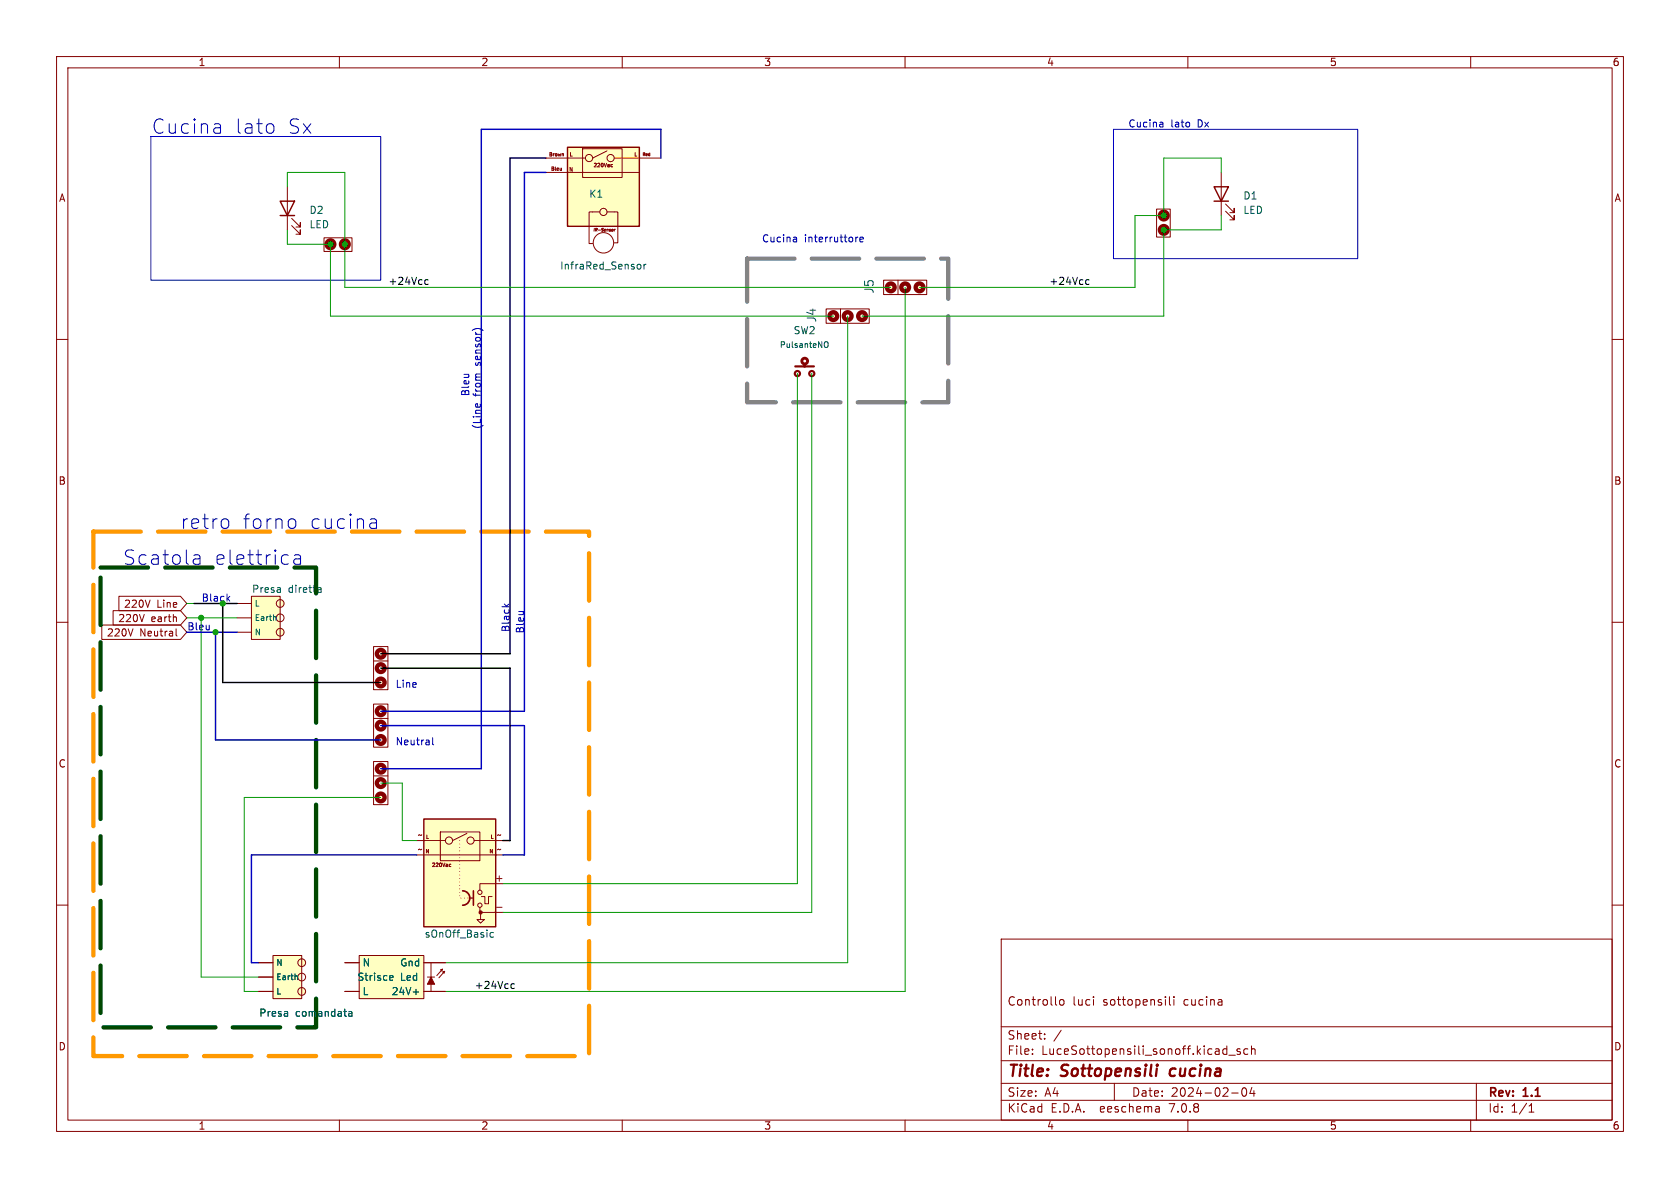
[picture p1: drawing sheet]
<svg xmlns="http://www.w3.org/2000/svg" width="297mm" height="210mm" viewBox="0 0 297 210" stroke-linecap="round" stroke-linejoin="round" font-family="sans-serif">
<g fill="none" stroke="#840000" stroke-width=".18">
<path d="M10 10h277v190h-277zM12 12h273v186h-273zM60 10v2M110 10v2M160 10v2M210 10v2M260 10v2M50.8 33v7.6M51.6 39.9l1.5 1.5v-.8v.8h-.8M51.6 38.6l1.5 1.5v-.7v.7h-.8M96.5 30.5h16.5M96.5 27.9h7"/>
<path d="M99.3 29.7v.4M99.3 30.1h-.2M99.5 27.2l.1 .1v.3M103 26.3h7v5.1h-7zM106 37.5h-1.9v5.6h.7M107.3 37.5h1.9v5.4h-.6M107.3 26.7l-2.5 1.2M108.1 29.5h.2M108.1 29.1h.2M113 27.9h3.8M114 27.1l-.3-.1v.5M114.9 27v.5"/>
<path d="M204.5 37h2.4v4.9h-2.4zM215.9 30.5v7.6M216.7 37.3l1.5 1.6v-.8v.8h-.8M216.7 36.1l1.5 1.5v-.8v.8h-.8M10 60h2M57.3 42h4.9v2.5h-4.9zM108.4 40.6h-.2M108.4 40.6h.1M108.4 40.6v.2h-.2M108.6 40.5v.4M108.8 40.5l-.2 .1M146 54.6h7.7v2.6h-7.7z"/>
<path d="M148.6 54.6v2.6M156.2 49.5h7.6v2.6h-7.6zM158.7 49.5v2.6M285 60h2M141 66h.1M143.5 66h.1M10 110h2M18 110.5h13.9l1.1 1.3-1.1 1.2h-13.9zM20 107.9h11.9l1.1 1.3-1.1 1.3h-11.9zM21 105.4h10.9l1.1 1.3-1.1 1.3h-10.9zM31.1 111.2v1l.2 .2M41.9 109.2h2.5"/>
<path d="M41.9 106.7h2.5M41.9 111.8h2.5M44.4 105.4h5.1v7.6h-5.1zM66 114.3h2.6v7.6h-2.6zM66 116.8h2.6M285 110h2M66 134.6h2.6v7.6h-2.6zM66 124.5h2.6v7.6h-2.6zM66 137.2h2.6M66 127h2.6M10 160h2M74.9 148.6h3.8"/>
<path d="M75.1 151.1h12.7M77.9 147.1h6.9v5h-6.9zM79.5 153.2h.2M79.5 152.8h.2M82.5 147.3l-2.5 1.3M83.1 158.8h.6M83.8 148.6h3.8M85.1 158.5h.6v1.3h.7v-1.3h.6M87.6 156.2h-2.8v1.2M285 160h2M45.7 172.7h2.6M45.7 175.3h2.6"/>
<path d="M45.7 170.2h2.6M48.3 168.9h5v7.6h-5zM61 175.3h2.5M61 170.2h2.5M63.5 168.9h11.4v7.6h-11.4zM74.9 175.3h3.8M74.9 170.2h3.8M75.6 172.7h1.2M76.2 170.2v2.5M76.2 174v1.3M77.9 171.5l.3-.2-1 1.2M78.2 171.8l.4-.1-1 1.1"/>
<path d="M78.2 171.3l-.1 .4M78.6 171.7l-.1 .4M84.3 162.6h1.3l-.6 .6zM84.8 160.4v.9h4.1M85 161.3v1.3M177 166h108v32h-108zM187.4 176.8l.2-.1 .4 .1 .1 .6-.1 .2-.4 .1-.2-.1zM193.3 176.2v.1M193.3 176.7v1M206 176.2v.1M206.7 176.2v1.3l.3 .2M207.5 176.2v.1"/>
<path d="M207.5 176.7v1M60 198v2M110 198v2M160 198v2M177 194.5h108M177 191.5h108M177 187.5h108M177 181.5h108M182.5 186.3v.1M182.5 185.5v.1M184.7 183.6v.1M184.7 182.8v.1"/>
<path d="M187.6 182.1l-1.3 2M197 191.5v3M204.9 195.7l.1 .9M205 196.5l-.2 .1M205 196h-.2M210 198v2M216.5 185.4l.4 .1M216.9 184.9v1.5M216.9 186.3l-.4 .1M217.2 186.5h1.2M217.7 193.2h1.2M219.2 185.5l-.3-.1-.2 .2v.2l.5 .2v.3h-.5"/>
<path d="M219.7 192.4l.2-.1a.81 .81 0 0 1 .6 .6 .81 .81 0 0 1-.3 .8l-.2 .1a.81 .81 0 0 1-.3-1.4zM220.6 185.5l-.4-.1-.3 .3v.4l.1 .2h.6M221.2 185.5l.3-.1 .3 .1 .1 .9M221.2 184.9v1.5M221.3 192.2l-.3 1.1h.9M221.7 192.8v1M260 198v2M261 191.5v6.5M270.3 196.6h.9M270.3 195.5l.4-.4v1.5"/>
<circle cx="104.1" cy="27.9" r=".63"/>
<circle cx="106.7" cy="37.5" r=".63"/>
<circle cx="107.9" cy="27.9" r=".63"/>
<circle cx="106.7" cy="42.9" r="1.8"/>
<circle cx="49.5" cy="106.7" r=".69"/>
<circle cx="49.5" cy="109.2" r=".69"/>
<circle cx="49.5" cy="111.8" r=".69"/>
<circle cx="79.4" cy="148.6" r=".63"/>
<circle cx="83.2" cy="148.6" r=".63"/>
<circle cx="84.8" cy="157.7" r=".38"/>
<circle cx="53.3" cy="172.7" r=".69"/>
<circle cx="53.3" cy="170.2" r=".69"/>
<circle cx="53.3" cy="175.3" r=".69"/>
<circle cx="84.8" cy="160" r=".38"/>
</g>
<path d="M207 189.1l-.2 .7 .3 .4" fill="none" stroke="#840000" stroke-width=".4"/>
<g fill="#ffffc2" stroke="#ffffc2" stroke-width=".18">
<path d="M74.9 144.8h12.7v19h-12.7z"/>
<path d="M63.5 168.9h11.4v7.6h-11.4z"/>
<path d="M48.3 168.9h5v7.6h-5z"/>
<path d="M100.3 26h12.7v14h-12.7z"/>
<path d="M44.4 105.4h5.1v7.6h-5.1z"/>
<circle cx="67.3" cy="120.6" r=".69"/>
<circle cx="67.3" cy="115.6" r=".69"/>
<circle cx="67.3" cy="141" r=".69"/>
<circle cx="67.3" cy="135.9" r=".69"/>
<circle cx="152.4" cy="55.9" r=".69"/>
<circle cx="147.3" cy="55.9" r=".69"/>
<circle cx="205.7" cy="38.1" r=".69"/>
<circle cx="162.6" cy="50.8" r=".69"/>
<circle cx="157.5" cy="50.8" r=".69"/>
<circle cx="53.3" cy="170.2" r=".69"/>
<circle cx="53.3" cy="175.3" r=".69"/>
<circle cx="67.3" cy="130.8" r=".69"/>
<circle cx="67.3" cy="125.7" r=".69"/>
<circle cx="58.4" cy="43.2" r=".69"/>
<circle cx="49.5" cy="111.8" r=".69"/>
<circle cx="49.5" cy="106.7" r=".69"/>
</g>
<g fill="none" stroke="#840000" stroke-width=".76">
<circle cx="205.7" cy="38.1" r=".69"/>
<circle cx="58.4" cy="43.2" r=".69"/>
<circle cx="61" cy="43.2" r=".69"/>
<circle cx="147.3" cy="55.9" r=".69"/>
<circle cx="149.9" cy="55.9" r=".69"/>
<circle cx="152.4" cy="55.9" r=".69"/>
<circle cx="157.5" cy="50.8" r=".69"/>
<circle cx="160" cy="50.8" r=".69"/>
<circle cx="162.6" cy="50.8" r=".69"/>
<circle cx="205.7" cy="40.6" r=".69"/>
<circle cx="67.3" cy="115.6" r=".69"/>
<circle cx="67.3" cy="118.1" r=".69"/>
<circle cx="67.3" cy="135.9" r=".69"/>
<circle cx="67.3" cy="138.4" r=".69"/>
<circle cx="67.3" cy="130.8" r=".69"/>
<circle cx="67.3" cy="128.3" r=".69"/>
<circle cx="67.3" cy="120.6" r=".69"/>
<circle cx="67.3" cy="125.7" r=".69"/>
<circle cx="67.3" cy="141" r=".69"/>
</g>
<g fill="none" stroke="#840000" stroke-width=".38">
<path d="M140.6 64.8h3.3"/>
<circle cx="141" cy="66" r=".46"/>
<circle cx="143.5" cy="66" r=".46"/>
</g>
<g fill="none" stroke="#840000" stroke-width=".51">
<path d="M142.2 64.4v.4"/>
<circle cx="142.3" cy="63.8" r=".51"/>
</g>
<g fill="none" stroke="#006464" stroke-width=".18">
<path d="M112.9 46.7l.3 .1 .1 .2-.1 .4-.3 .2M113.8 46.7v.9M114.2 46.7l-.4 .3M145.8 60.6l.2-.2a.34 .34 0 0 1 .4 .3v.4a.34 .34 0 0 1-.2 .3 .34 .34 0 0 1-.4-.1M48.7 109.1l.1 .6M56.4 103.9h.2l.2 .2v.6M56.8 104.7h-.4M56.8 104.2h-.4M52.5 172.6l.1 .6M61.7 178.9h.5v.7M62.2 179.1l-.4 .1-.2 .1 .2 .3h.4M68.9 173.2h.5"/>
<path d="M68.9 172.5h.4l.2 .3-.6 .1M73.1 175.4h.9M87.2 164.9l-.3-.1-.3 .3 .2 .5h.4"/>
</g>
<path d="M49.5 35.6h2.6l-1.3 2.5zM49.5 38.1h2.6M100.3 26h12.7v14h-12.7zM214.6 33h2.6l-1.3 2.6zM214.6 35.6h2.6M74.9 144.8h12.7v19h-12.7z" fill="none" stroke="#840000" stroke-width=".25"/>
<path d="M81.8 157.5a1.27 1.27 0 0 1 1.3 1.3 1.27 1.27 0 0 1-1.3 1.2M83.7 157.5v2.5" fill="none" stroke="#840000" stroke-width=".3"/>
<g fill="#840000" stroke="#840000" stroke-width=".18">
<path d="M76.2 172.7l.6 1.3h-1.2z"/>
<circle cx="85" cy="161.3" r=".28"/>
</g>
<path d="M81.3 148.6v10.2h2.5" fill="none" stroke="#840000" stroke-width=".18" stroke-dasharray="0 .6"/>
<path d="M87.8 160.4h.9" fill="none" stroke="#a90000" stroke-width=".18"/>
<path d="M108.6 27.9h4.4" fill="none" stroke="#f00" stroke-width=".18"/>
<path d="M75.1 50l.2 .3 .4-.1M75.7 49.5l-.4-.1-.2 .3M191.9 50l.3 .3 .3-.1M192.5 49.5l-.3-.1-.3 .3M90.3 174.5l.3 .2h.3M90.9 174l-.3-.1-.3 .2" fill="none" stroke="#0f0f0f" stroke-width=".18"/>
<g fill="none" stroke="#0000c2" stroke-width=".18">
<path d="M26.7 24.1h40.6v25.4h-40.6zM38.6 21.9l.4 .3v1.4M39 23.4l-.3 .2M39 22.5l-.3 .1M48.2 22l.2 .4v.7l-.2 .3M196.8 22.9h43.2v22.8h-43.2zM205.4 21.6l.2 .2v.6M205.6 22.4h-.4M205.6 21.9l-.4 .1M83.8 58.2l.5-.1 .7 .1M140.6 41.9l.2 .2v.7M140.8 42.7l-.4 .1"/>
<path d="M140.8 42.2l-.4 .1M151.7 41.9l-.4 .3M152 42.3l.6-.1v-.2l-.4-.1-.2 .2 .1 .6h.5M82.2 69.3v.4M82.9 69.3v.4h-1.3v-.4M84.1 71.6l.3-.2 .1 .6M84.9 71.4v.2M34.5 98.1h.5l.4 .3v1.4M35.4 99.6l-.9 .2M35.4 98.7l-.9 .1M40 91.7l.4 .5v.7l-.4 .5M51.8 91.7l.5 .5v.7l-.5 .5"/>
<path d="M52 98.2l.3-.1 .7 .1 .1 .2v1.4M53.1 98.7l-.8 .1a.5 .5 0 0 0-.4 .5 .5 .5 0 0 0 .4 .5l.8-.2M65.7 91.7l.7 .1 .2 .3v1.3M66.6 93.3l-.9 .1M66.6 92.3l-.9 .1M40.3 105.8l.3 .5M40.6 105.4l-.5 .5M89.2 106.8l.4 .5M90 106.8l-.5 .3M76.5 130.4v1.1l.2 .2"/>
</g>
<path d="M132.1 45.7h35.5v25.4h-35.5v-25.4" fill="none" stroke="#848484" stroke-width=".76" stroke-dasharray="8.4 3"/>
<path d="M17.8 100.3h38.1v81.3h-38.1v-81.3" fill="none" stroke="#004800" stroke-width=".76" stroke-dasharray="8.4 3"/>
<path d="M16.5 94h87.6v92.7h-87.6v-92.7" fill="none" stroke="#f90" stroke-width=".76" stroke-dasharray="8.4 3"/>
<path d="M96.5 30.5h-3.8v95.2h-25.4M116.8 27.9v-5h-31.7v113h-17.8M33 111.8h8.9M38.1 111.8v19h29.2M67.3 128.3h25.4v22.8h-3.8M73.7 151.1h-29.3v19.1h1.3" fill="none" stroke="#0000c2" stroke-width=".25"/>
<g fill="none" stroke="#009600" stroke-width=".18">
<path d="M50.8 33v-2.5h10.2v20.3h96.5M215.9 30.5v-2.6h-10.2v10.2h-5v12.7h-38.1M215.9 38.1v2.5h-10.2v15.3h-53.3M50.8 40.6v2.6h7.6v12.7h88.9M149.9 55.9v114.3h-71.2M160 50.8v124.5h-81.3M141 66v90.2h-52.1M143.5 66v95.3h-54.6M33 109.2h8.9M33 106.7h1.3M35.6 109.2v63.5h10.1M67.3 138.4h3.8v10.2h2.6"/>
<path d="M67.3 141h-24.1v34.3h2.5"/>
</g>
<path d="M96.5 27.9h-6.3v87.7h-22.9M34.3 106.7h7.6M39.4 106.7v14h27.9M67.3 118.1h22.9v30.5h-1.3" fill="none" stroke="#000" stroke-width=".25"/>
<g fill="#009600" stroke="#009600" stroke-width=".18">
<circle cx="39.4" cy="106.7" r=".46"/>
<circle cx="38.1" cy="111.8" r=".46"/>
<circle cx="35.6" cy="109.2" r=".46"/>
<circle cx="58.4" cy="43.2" r=".46"/>
<circle cx="61" cy="43.2" r=".46"/>
<circle cx="205.7" cy="40.6" r=".46"/>
<circle cx="205.7" cy="38.1" r=".46"/>
</g>
<g font-size="3.5" fill="#0000c2">
<text x="26.7" y="23.9">Cucina</text>
<text x="41.4" y="23.9">lato</text>
<text x="50.6" y="23.9">Sx</text>
<text x="31.7" y="93.7">retro</text>
<text x="42.7" y="93.7">forno</text>
<text x="54.5" y="93.7">cucina</text>
<text x="21.6" y="100.1">Scatola</text>
<text x="37.7" y="100.1">elettrica</text>
</g>
<g font-size="2.8" fill="#840000">
<text x="178" y="190.9">Title:</text>
<text x="187.7" y="190.9">Sottopensili</text>
<text x="207.7" y="190.9">cucina</text>
</g>
<g font-size="2.1" fill="#006464">
<text x="154.7" y="52" transform="rotate(-90 154.7 52)">J5</text>
<text x="144.5" y="57.1" transform="rotate(-90 144.5 57.1)">J4</text>
</g>
<g font-size="2.1" fill="#840000">
<text x="178" y="178">Controllo</text>
<text x="189.6" y="178">luci</text>
<text x="195" y="178">sottopensili</text>
<text x="209.4" y="178">cucina</text>
<text x="178" y="184">Sheet:</text>
<text x="178" y="186.7">File:</text>
<text x="184.1" y="186.7">LuceSottopensili_sonoff.kicad_sch</text>
<text x="178" y="196.9">KiCad</text>
<text x="178" y="194.1">Size:</text>
<text x="184.7" y="194.1">A4</text>
<text x="185.7" y="196.9">E.D.A.</text>
<text x="194.6" y="196.9">eeschema</text>
<text x="200" y="194.1">Date:</text>
<text x="207" y="196.9">7.0.8</text>
<text x="207" y="194.1">2024-02-04</text>
<text x="263" y="194.3">Rev:</text>
<text x="263" y="196.9">Id:</text>
<text x="267.1" y="196.9">1/1</text>
<text x="269.4" y="194.3">1.1</text>
</g>
<g font-size="1.8" fill="#840000">
<text x="35" y="11.9">1</text>
<text x="85" y="11.9">2</text>
<text x="135" y="11.9">3</text>
<text x="185" y="11.9">4</text>
<text x="235" y="11.9">5</text>
<text x="285" y="11.9">6</text>
<text x="10.3" y="35.9">A</text>
<text x="285.3" y="35.9">A</text>
<text x="10.3" y="85.9">B</text>
<text x="285.3" y="85.9">B</text>
<text x="21.8" y="107.6">220V</text>
<text x="27.7" y="107.6">Line</text>
<text x="18.8" y="112.7">220V</text>
<text x="20.8" y="110.2">220V</text>
<text x="24.7" y="112.7">Neutral</text>
<text x="26.7" y="110.2">earth</text>
<text x="10.3" y="135.9">C</text>
<text x="285.3" y="135.9">C</text>
<text x="10.3" y="185.9">D</text>
<text x="285.3" y="185.9">D</text>
<text x="35" y="199.9">1</text>
<text x="85" y="199.9">2</text>
<text x="135" y="199.9">3</text>
<text x="185" y="199.9">4</text>
<text x="235" y="199.9">5</text>
<text x="285" y="199.9">6</text>
</g>
<g font-size="1.8" fill="#0000c2">
<text x="199.4" y="22.6">Cucina</text>
<text x="207" y="22.6">lato</text>
<text x="211.8" y="22.6">Dx</text>
<text x="134.6" y="42.9">Cucina</text>
<text x="142.2" y="42.9">interruttore</text>
<text x="85.1" y="64.5" transform="rotate(-90 85.1 64.5)">sensor)</text>
<text x="83" y="68.9" transform="rotate(-90 83 68.9)">Bleu</text>
<text x="85.1" y="70.1" transform="rotate(-90 85.1 70.1)">from</text>
<text x="85.1" y="76" transform="rotate(-90 85.1 76)">(Line</text>
<text x="35.6" y="106.4">Black</text>
<text x="33" y="111.5">Bleu</text>
<text x="90.2" y="111.8" transform="rotate(-90 90.2 111.8)">Black</text>
<text x="92.7" y="112.1" transform="rotate(-90 92.7 112.1)">Bleu</text>
<text x="69.8" y="121.7">Line</text>
<text x="69.8" y="131.8">Neutral</text>
</g>
<g font-size="1.8" fill="#006464">
<text x="104.1" y="35.2">K1</text>
<text x="219.7" y="35.5">D1</text>
<text x="54.6" y="38">D2</text>
<text x="54.6" y="40.6">LED</text>
<text x="219.7" y="38">LED</text>
<text x="98.9" y="47.9">InfraRed_Sensor</text>
<text x="140.2" y="59.3">SW2</text>
<text x="44.5" y="105">Presa</text>
<text x="51" y="105">diretta</text>
<text x="75" y="166">sOnOff_Basic</text>
<text x="63.1" y="173.6">Strisce</text>
<text x="64" y="171">N</text>
<text x="70.7" y="171">Gnd</text>
<text x="70.8" y="173.6">Led</text>
<text x="45.7" y="179.9">Presa</text>
<text x="52.2" y="179.9">comandata</text>
<text x="64" y="176.1">L</text>
<text x="69.1" y="176.1">24V+</text>
</g>
<g font-size="1.8" fill="#0f0f0f">
<text x="68.6" y="50.5">+24Vcc</text>
<text x="185.4" y="50.5">+24Vcc</text>
<text x="83.8" y="174.9">+24Vcc</text>
</g>
<g font-size="1.8" fill="#a90000">
<text x="73.7" y="148.3">~</text>
<text x="87.7" y="148.3">~</text>
<text x="73.7" y="150.9">~</text>
<text x="87.4" y="156">+</text>
<text x="87.7" y="150.9">~</text>
</g>
<g font-size="1.4" fill="#006464">
<text x="137.8" y="61.7">PulsanteNO</text>
<text x="45" y="107.4">L</text>
<text x="45" y="110">Earth</text>
<text x="45" y="112.5">N</text>
<text x="48.8" y="173.5">Earth</text>
<text x="48.8" y="170.9">N</text>
<text x="48.8" y="176">L</text>
</g>
<g font-size=".9" fill="#840000">
<text x="100.5" y="27.9">L</text>
<text x="104.8" y="29.8">220Vac</text>
<text x="112" y="27.9">L</text>
<text x="100.5" y="30.5">N</text>
<text x="75.1" y="148.5">L</text>
<text x="86.6" y="148.5">L</text>
<text x="75.1" y="151">N</text>
<text x="76.2" y="153.5">220Vac</text>
<text x="86.4" y="151">N</text>
</g>
<g font-size=".8" fill="#840000">
<text x="96.9" y="27.8">Brown</text>
<text x="97.3" y="30.4">Bleu</text>
</g>
<g font-size=".7" fill="#840000">
<text x="113.4" y="27.8">Red</text>
<text x="104.7" y="41.1">IR-Sensor</text>
</g>
</svg>
